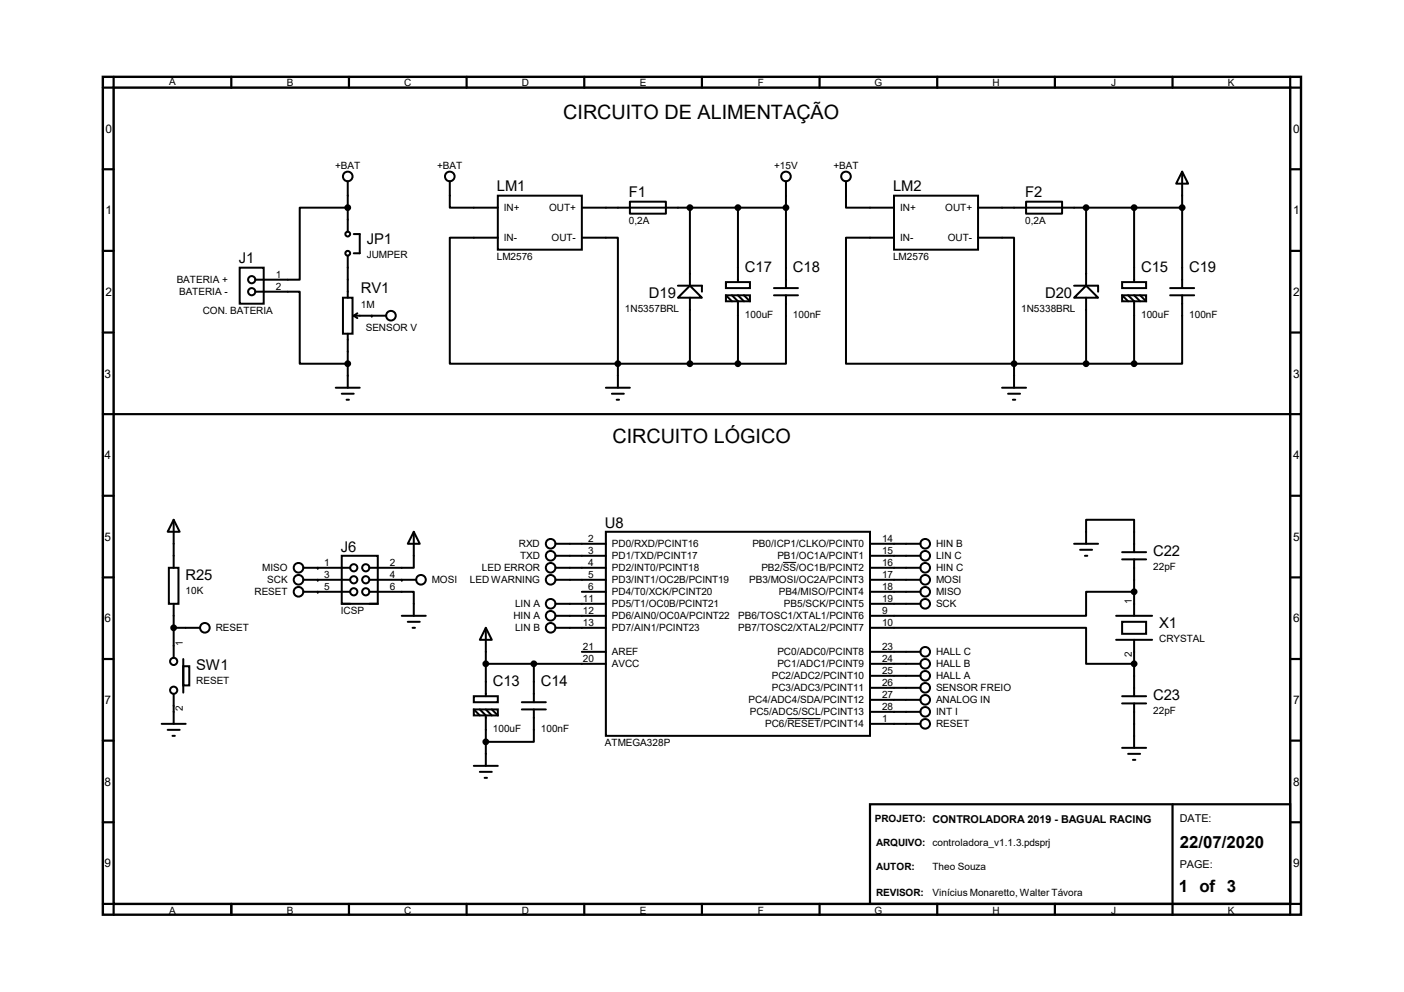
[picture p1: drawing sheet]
<svg xmlns="http://www.w3.org/2000/svg" width="297mm" height="210mm" viewBox="0 0 297 210" stroke-linecap="round" stroke-linejoin="round" font-family="sans-serif">
<path d="M21.8 16.3h253.4v177.2h-253.4zM24 18.5h249v172.8h-249z" fill="none" stroke="#000" stroke-width=".51"/>
<g fill="none" stroke="#000" stroke-width=".47">
<path d="M24 16.3v2.2h-2.2M48.9 16.3v2.2M73.8 16.3v2.2M98.7 16.3v2.2M123.6 16.3v2.2M148.5 16.3v2.2M173.4 16.3v2.2M198.3 16.3v2.2M223.2 16.3v2.2M248.1 16.3v2.2M273 16.3v2.2h2.2M21.8 35.8h2.2"/>
<path d="M273 35.8h2.2M21.8 53.1h2.2M273 53.1h2.2M21.8 70.4h2.2M273 70.4h2.2M21.8 87.6h253.4M21.8 104.9h2.2M273 104.9h2.2M21.8 122.2h2.2M21.8 139.4h2.2M273 122.2h2.2M273 139.4h2.2"/>
<path d="M21.8 156.7h2.2M273 156.7h2.2M21.8 174h2.2M184.1 170.2h88.9v21.1h-88.9zM248.1 170.2v23.3M273 174h2.2M21.8 191.3h2.2v2.2M48.9 191.3v2.2M73.8 191.3v2.2M98.7 191.3v2.2M123.6 191.3v2.2M148.5 191.3v2.2"/>
<path d="M173.4 191.3v2.2M198.3 191.3v2.2M223.2 191.3v2.2M275.2 191.3h-2.2v2.2"/>
</g>
<g fill="none" stroke="#000" stroke-width=".42">
<path d="M73.6 38.4v10.6M95.2 38.4v5.5h10.1M166.3 38.4v22.6M179 38.4v5.5h10.1M250.1 36.3l1.3 2.6h-2.6zM250.1 36.3v24.7M50.7 56.6h5.1v7.7h-5.1zM73.6 43.9h-10.2v15.3h-9.4M73.6 54.1v8.9M74.8 49.5h1.3v4.1h-1.3M105.3 41.4h17.8v11.4h-17.8zM105.3 50.3h-10.1v26.7h35.5"/>
<path d="M123.1 50.3h7.6v26.7M123.1 43.9h43.2M133.3 42.7h7.6v2.5h-7.6zM146 43.9v16.6M153.6 59.7h5.1v1.3h-5.1zM156.1 43.9v15.8M189.1 41.4h17.8v11.4h-17.8zM189.1 50.3h-10.1v26.7h35.5M206.9 50.3h7.6v26.7M206.9 43.9h43.2M217.1 42.7h7.6v2.5h-7.6zM229.8 43.9v16.6"/>
<path d="M237.4 59.7h5.1v1.3h-5.1zM239.9 43.9v15.8M54 61.7h9.4v15.3h10.2M72.6 63h2v7.6h-2zM73.6 70.6v11.4M74.8 66.8l.8 .5M74.8 66.8h6.9M75.6 66.3l-.8 .5M130.7 77h25.4M130.7 77v5M143.4 60.5h5.1v1.2M146 60.5l2.5 2.5h-5.1z"/>
<path d="M146 63v14M153.6 62.5h5.1v1.3h-5.1zM153.6 62.5l1.3 1.3M154.9 62.5l1.2 1.3v13.2M156.1 62.5l1.3 1.3M157.4 62.5l1.3 1.3M163.7 62.5h5.1M163.7 61h5.1M166.3 62.5v14.5h-10.2M214.5 77h25.4M214.5 77v5M227.2 60.5h5.1v1.2"/>
<path d="M229.8 60.5l2.5 2.5h-5.1zM229.8 63v14M237.4 62.5h5.1v1.3h-5.1zM237.4 62.5l1.3 1.3M238.7 62.5l1.2 1.3v13.2M239.9 62.5l1.3 1.3M241.2 62.5l1.3 1.3M247.6 62.5h5M247.6 61h5M250.1 62.5v14.5h-10.2M71 82h5.1M72.3 83.3h2.5"/>
<path d="M73.3 84.6h.5M128.2 82h5.1M129.5 83.3h2.5M130.5 84.6h.5M212 82h5.1M213.3 83.3h2.5M214.3 84.6h.5M36.7 110l1.3 2.5h-2.5zM36.7 110v10.1M72.3 117.6h7.6v10.2h-7.6zM87.5 112.5l1.3 2.6h-2.5zM87.5 112.5v7.6h-9.4"/>
<path d="M117.5 117.6h10.7M117.5 115.1h10.7M128.2 112.5h55.9v43.2h-55.9zM184.1 117.6h10.6M184.1 115.1h10.6M227.2 115.1h5.1M228.5 116.3h2.6M229.5 117.6h.5M229.8 115.1v-5.1h10.1v6.8M237.4 118.4h5.1M237.4 116.8h5.1M239.9 118.4v11.9"/>
<path d="M35.7 120.1h2.1v7.7h-2.1zM36.7 132.8h5.6M36.7 127.8v11.4M38.8 139.4v7.2M64.2 120.1h9.9M64.2 125.2h9.9M64.2 122.7h9.9M72.3 127.8h1.8M78.1 125.2h9.4v5.1M78.1 127.8h1.8M78.1 122.7h9.9M85 130.3h5.1"/>
<path d="M86.3 131.6h2.5M87.3 132.8h.5M102.8 132.8l1.3 2.6h-2.6zM102.8 132.8v14.5M117.5 132.8h10.7M117.5 127.8h10.7M117.5 120.1h10.7M117.5 130.3h10.7M117.5 122.7h10.7M123.1 137.9h5.1M123.1 125.2h5.1M184.1 132.8h45.7v7.7h10.1"/>
<path d="M184.1 137.9h10.6M184.1 127.8h10.6M184.1 120.1h10.6M184.1 125.2h10.6M184.1 122.7h10.6M236.1 130.3h7.7M236.1 135.4h7.7M237.4 131.6h5.1v2.5h-5.1zM239.9 125.2h-10.1v5.1h-45.7M239.9 135.4v11.9M34.2 153.2h5.1M35.5 154.4h2.5"/>
<path d="M36.5 155.7h.5M36.7 146.8v6.4M38.8 141h1.2v4h-1.2zM100.2 147.3h5.1v1.3h-5.1zM100.2 150.1h5.1v1.3h-5.1zM100.2 150.1l1.3 1.3M101.5 150.1l1.3 1.3v10.7M102.8 140.5h25.4M102.8 150.1l1.3 1.3M104.1 150.1l1.2 1.3M110.4 150.1h5.1M110.4 148.6h5.1"/>
<path d="M112.9 150.1v6.9h-10.1M112.9 140.5v8.1M184.1 143h10.6M184.1 145.5h10.6M184.1 140.5h10.6M184.1 150.6h10.6M184.1 148.1h10.6M184.1 153.2h10.6M237.4 158.2h5.1M237.4 148.8h5.1M237.4 147.3h5.1M238.7 159.5h2.5"/>
<path d="M239.9 148.8v9.4M100.2 162.1h5.1M101.5 163.3h2.6M102.5 164.6h.5M239.7 160.8h.5"/>
<circle cx="73.6" cy="37.3" r="1.02"/>
<circle cx="95.2" cy="37.3" r="1.02"/>
<circle cx="166.3" cy="37.3" r="1.02"/>
<circle cx="179" cy="37.3" r="1.02"/>
<circle cx="53.3" cy="59.2" r=".76"/>
<circle cx="73.6" cy="53.6" r=".51"/>
<circle cx="73.6" cy="43.9" r=".51"/>
<circle cx="73.6" cy="49.5" r=".51"/>
<circle cx="146" cy="43.9" r=".51"/>
<circle cx="156.1" cy="43.9" r=".51"/>
<circle cx="166.3" cy="43.9" r=".51"/>
<circle cx="229.8" cy="43.9" r=".51"/>
<circle cx="239.9" cy="43.9" r=".51"/>
<circle cx="250.1" cy="43.9" r=".51"/>
<circle cx="53.3" cy="61.7" r=".76"/>
<circle cx="73.6" cy="77" r=".51"/>
<circle cx="82.7" cy="66.8" r="1.02"/>
<circle cx="130.7" cy="77" r=".51"/>
<circle cx="146" cy="77" r=".51"/>
<circle cx="156.1" cy="77" r=".51"/>
<circle cx="214.5" cy="77" r=".51"/>
<circle cx="229.8" cy="77" r=".51"/>
<circle cx="239.9" cy="77" r=".51"/>
<circle cx="116.5" cy="115.1" r="1.02"/>
<circle cx="116.5" cy="117.6" r="1.02"/>
<circle cx="195.7" cy="115.1" r="1.02"/>
<circle cx="195.7" cy="117.6" r="1.02"/>
<circle cx="36.7" cy="132.8" r=".51"/>
<circle cx="36.7" cy="139.9" r=".76"/>
<circle cx="43.3" cy="132.8" r="1.02"/>
<circle cx="63.2" cy="120.1" r="1.02"/>
<circle cx="63.2" cy="125.2" r="1.02"/>
<circle cx="63.2" cy="122.7" r="1.02"/>
<circle cx="74.8" cy="125.2" r=".76"/>
<circle cx="74.8" cy="120.1" r=".76"/>
<circle cx="74.8" cy="122.7" r=".76"/>
<circle cx="77.4" cy="120.1" r=".76"/>
<circle cx="77.4" cy="122.7" r=".76"/>
<circle cx="77.4" cy="125.2" r=".76"/>
<circle cx="89.1" cy="122.7" r="1.02"/>
<circle cx="116.5" cy="130.3" r="1.02"/>
<circle cx="116.5" cy="122.7" r="1.02"/>
<circle cx="116.5" cy="132.8" r="1.02"/>
<circle cx="116.5" cy="127.8" r="1.02"/>
<circle cx="116.5" cy="120.1" r="1.02"/>
<circle cx="195.7" cy="127.8" r="1.02"/>
<circle cx="195.7" cy="137.9" r="1.02"/>
<circle cx="195.7" cy="122.7" r="1.02"/>
<circle cx="195.7" cy="120.1" r="1.02"/>
<circle cx="195.7" cy="125.2" r="1.02"/>
<circle cx="239.9" cy="125.2" r=".51"/>
<circle cx="36.7" cy="146" r=".76"/>
<circle cx="102.8" cy="140.5" r=".51"/>
<circle cx="102.8" cy="157" r=".51"/>
<circle cx="112.9" cy="140.5" r=".51"/>
<circle cx="195.7" cy="153.2" r="1.02"/>
<circle cx="195.7" cy="143" r="1.02"/>
<circle cx="195.7" cy="145.5" r="1.02"/>
<circle cx="195.7" cy="148.1" r="1.02"/>
<circle cx="195.7" cy="140.5" r="1.02"/>
<circle cx="195.7" cy="150.6" r="1.02"/>
<circle cx="239.9" cy="140.5" r=".51"/>
</g>
<g fill="#000">
<circle cx="73.6" cy="43.9" r=".51"/>
<circle cx="146" cy="43.9" r=".51"/>
<circle cx="156.1" cy="43.9" r=".51"/>
<circle cx="166.3" cy="43.9" r=".51"/>
<circle cx="229.8" cy="43.9" r=".51"/>
<circle cx="239.9" cy="43.9" r=".51"/>
<circle cx="250.1" cy="43.9" r=".51"/>
<circle cx="73.6" cy="77" r=".51"/>
<circle cx="78.7" cy="66.8" r=".21"/>
<circle cx="130.7" cy="77" r=".51"/>
<circle cx="146" cy="77" r=".51"/>
<circle cx="156.1" cy="77" r=".51"/>
<circle cx="214.5" cy="77" r=".51"/>
<circle cx="229.8" cy="77" r=".51"/>
<circle cx="239.9" cy="77" r=".51"/>
<circle cx="36.7" cy="132.8" r=".51"/>
<circle cx="67.2" cy="120.1" r=".21"/>
<circle cx="67.2" cy="122.7" r=".21"/>
<circle cx="67.2" cy="125.2" r=".21"/>
<circle cx="85" cy="122.7" r=".21"/>
<circle cx="239.9" cy="125.2" r=".51"/>
<circle cx="102.8" cy="140.5" r=".51"/>
<circle cx="102.8" cy="157" r=".51"/>
<circle cx="112.9" cy="140.5" r=".51"/>
<circle cx="239.9" cy="140.5" r=".51"/>
</g>
<path d="M165.6 119h2.8M166.6 152h7" fill="none" stroke="#000" stroke-width=".21"/>
<g font-size="4.2">
<text x="119.2" y="25.1">CIRCUITO DE ALIMENTAÇÃO</text>
<text x="129.6" y="93.7">CIRCUITO LÓGICO</text>
</g>
<g font-size="3.6">
<text x="249.6" y="179.4">22/07/2020</text>
<text x="249.4" y="188.8">1 of 3</text>
</g>
<g font-size="3.1">
<text x="105.1" y="40.5">LM1</text>
<text x="133.1" y="41.8">F1</text>
<text x="188.9" y="40.5">LM2</text>
<text x="216.9" y="41.8">F2</text>
<text x="77.6" y="51.6">JP1</text>
<text x="50.5" y="55.8">J1</text>
<text x="157.6" y="57.5">C17</text>
<text x="167.8" y="57.5">C18</text>
<text x="241.4" y="57.5">C15</text>
<text x="251.6" y="57.5">C19</text>
<text x="76.3" y="62.1">RV1</text>
<text x="137.3" y="63.1">D19</text>
<text x="221.1" y="63.1">D20</text>
<text x="128" y="111.6">U8</text>
<text x="72.1" y="116.7">J6</text>
<text x="244" y="117.7">C22</text>
<text x="39.2" y="122.8">R25</text>
<text x="245.2" y="132.9">X1</text>
<text x="41.5" y="141.8">SW1</text>
<text x="104.3" y="145.1">C13</text>
<text x="114.4" y="145.1">C14</text>
<text x="244" y="148.2">C23</text>
</g>
<g font-size="2.5">
<text x="22.3" y="28.1">0</text>
<text x="273.6" y="28.1">0</text>
<text x="22.3" y="45.3">1</text>
<text x="273.6" y="45.3">1</text>
<text x="22.3" y="62.6">2</text>
<text x="273.6" y="62.6">2</text>
<text x="22.1" y="79.9">3</text>
<text x="273.6" y="79.9">3</text>
<text x="22.1" y="97.2">4</text>
<text x="273.6" y="97.2">4</text>
<text x="22.1" y="114.4">5</text>
<text x="273.6" y="114.4">5</text>
<text x="22.1" y="131.7">6</text>
<text x="273.6" y="131.7">6</text>
<text x="22.1" y="149">7</text>
<text x="273.6" y="149">7</text>
<text x="22.1" y="166.2">8</text>
<text x="273.6" y="166.2">8</text>
<text x="22.1" y="183.5">9</text>
<text x="273.6" y="183.5">9</text>
</g>
<g font-size="2.3">
<text x="249.6" y="174">DATE:</text>
<text x="249.6" y="183.6">PAGE:</text>
</g>
<g font-size="2.1">
<text x="35.8" y="18">A</text>
<text x="60.7" y="18.3">B</text>
<text x="85.5" y="18.3">C</text>
<text x="110.4" y="18.3">D</text>
<text x="135.3" y="18.3">E</text>
<text x="160.3" y="18.3">F</text>
<text x="185" y="18.3">G</text>
<text x="210" y="18.3">H</text>
<text x="235.1" y="18.3">J</text>
<text x="259.8" y="18.3">K</text>
<text x="70.9" y="35.8">+BAT</text>
<text x="92.5" y="35.8">+BAT</text>
<text x="163.8" y="35.8">+15V</text>
<text x="176.3" y="35.8">+BAT</text>
<text x="106.6" y="44.7">IN+</text>
<text x="116.2" y="44.7">OUT+</text>
<text x="133.1" y="47.4">0,2A</text>
<text x="190.4" y="44.7">IN+</text>
<text x="200" y="44.7">OUT+</text>
<text x="216.9" y="47.4">0,2A</text>
<text x="106.6" y="51.1">IN-</text>
<text x="116.7" y="51.1">OUT-</text>
<text x="190.4" y="51.1">IN-</text>
<text x="200.5" y="51.1">OUT-</text>
<text x="37.4" y="59.9">BATERIA +</text>
<text x="58.3" y="58.8">1</text>
<text x="77.6" y="54.6">JUMPER</text>
<text x="105.1" y="55">LM2576</text>
<text x="188.9" y="55">LM2576</text>
<text x="37.9" y="62.5">BATERIA -</text>
<text x="58.3" y="61.3">2</text>
<text x="76.3" y="65.2">1M</text>
<text x="132.2" y="66">1N5357BRL</text>
<text x="216" y="66">1N5338BRL</text>
<text x="42.9" y="66.4">CON. BATERIA</text>
<text x="77.4" y="70.1">SENSOR V</text>
<text x="157.6" y="67.3">100uF</text>
<text x="167.8" y="67.3">100nF</text>
<text x="241.4" y="67.3">100uF</text>
<text x="251.6" y="67.3">100nF</text>
<text x="68.6" y="119.8">1</text>
<text x="82.5" y="119.8">2</text>
<text x="109.8" y="115.8">RXD</text>
<text x="110" y="118.4">TXD</text>
<text x="124.5" y="119.8">4</text>
<text x="124.5" y="117.2">3</text>
<text x="124.5" y="114.7">2</text>
<text x="129.5" y="118.4">PD1/TXD/PCINT17</text>
<text x="129.5" y="115.8">PD0/RXD/PCINT16</text>
<text x="159.2" y="115.8">PB0/ICP1/CLKO/PCINT0</text>
<text x="164.5" y="118.4">PB1/OC1A/PCINT1</text>
<text x="186.6" y="114.7">14</text>
<text x="186.6" y="117.2">15</text>
<text x="186.6" y="119.8">16</text>
<text x="198" y="115.8">HIN B</text>
<text x="198" y="118.4">LIN C</text>
<text x="39.2" y="125.7">10K</text>
<text x="53.8" y="126">RESET</text>
<text x="55.5" y="120.9">MISO</text>
<text x="56.6" y="123.4">SCK</text>
<text x="68.6" y="122.3">3</text>
<text x="68.6" y="124.8">5</text>
<text x="82.5" y="122.3">4</text>
<text x="82.5" y="124.8">6</text>
<text x="91.4" y="123.4">MOSI</text>
<text x="99.4" y="123.4">LED WARNING</text>
<text x="101.9" y="120.9">LED ERROR</text>
<text x="124.5" y="124.8">6</text>
<text x="124.5" y="122.3">5</text>
<text x="129.5" y="126">PD4/T0/XCK/PCINT20</text>
<text x="129.5" y="123.4">PD3/INT1/OC2B/PCINT19</text>
<text x="129.5" y="120.9">PD2/INT0/PCINT18</text>
<text x="158.5" y="123.4">PB3/MOSI/OC2A/PCINT3</text>
<text x="161.1" y="120.9">PB2/SS/OC1B/PCINT2</text>
<text x="164.8" y="126">PB4/MISO/PCINT4</text>
<text x="186.6" y="124.8">18</text>
<text x="186.6" y="122.3">17</text>
<text x="198" y="120.9">HIN C</text>
<text x="198" y="126">MISO</text>
<text x="198" y="123.4">MOSI</text>
<text x="244" y="120.6">22pF</text>
<text x="72.1" y="129.9">ICSP</text>
<text x="108.6" y="131.1">HIN A</text>
<text x="109" y="128.5">LIN A</text>
<text x="123.3" y="129.9">12</text>
<text x="123.3" y="127.4">11</text>
<text x="129.5" y="131.1">PD6/AIN0/OC0A/PCINT22</text>
<text x="129.5" y="128.5">PD5/T1/OC0B/PCINT21</text>
<text x="156.2" y="131.1">PB6/TOSC1/XTAL1/PCINT6</text>
<text x="165.9" y="128.5">PB5/SCK/PCINT5</text>
<text x="186.6" y="129.9">9</text>
<text x="186.6" y="127.4">19</text>
<text x="198" y="128.5">SCK</text>
<text x="239.4" y="127.8" transform="rotate(-90 239.4 127.8)">1</text>
<text x="38.6" y="136.7" transform="rotate(-90 38.6 136.7)">1</text>
<text x="45.6" y="133.6">RESET</text>
<text x="109" y="133.6">LIN B</text>
<text x="123.3" y="137.5">21</text>
<text x="123.3" y="132.5">13</text>
<text x="129.5" y="133.6">PD7/AIN1/PCINT23</text>
<text x="156.2" y="133.6">PB7/TOSC2/XTAL2/PCINT7</text>
<text x="186.6" y="132.5">10</text>
<text x="186.6" y="137.5">23</text>
<text x="245.2" y="135.8">CRYSTAL</text>
<text x="123.3" y="140.1">20</text>
<text x="129.5" y="141.2">AVCC</text>
<text x="129.5" y="138.7">AREF</text>
<text x="163.3" y="143.8">PC2/ADC2/PCINT10</text>
<text x="164.5" y="141.2">PC1/ADC1/PCINT9</text>
<text x="164.5" y="138.7">PC0/ADC0/PCINT8</text>
<text x="186.6" y="142.6">25</text>
<text x="186.6" y="140.1">24</text>
<text x="198" y="143.8">HALL A</text>
<text x="198" y="141.2">HALL B</text>
<text x="198" y="138.7">HALL C</text>
<text x="239.4" y="139.1" transform="rotate(-90 239.4 139.1)">2</text>
<text x="41.5" y="144.7">RESET</text>
<text x="158.4" y="148.8">PC4/ADC4/SDA/PCINT12</text>
<text x="163.3" y="146.3">PC3/ADC3/PCINT11</text>
<text x="186.6" y="147.7">27</text>
<text x="186.6" y="145.2">26</text>
<text x="198" y="148.8">ANALOG IN</text>
<text x="198" y="146.3">SENSOR FREIO</text>
<text x="38.6" y="150.5" transform="rotate(-90 38.6 150.5)">2</text>
<text x="104.3" y="154.9">100uF</text>
<text x="114.4" y="154.9">100nF</text>
<text x="158.6" y="151.4">PC5/ADC5/SCL/PCINT13</text>
<text x="161.9" y="153.9">PC6/RESET/PCINT14</text>
<text x="186.6" y="152.8">1</text>
<text x="186.6" y="150.2">28</text>
<text x="198" y="151.4">INT I</text>
<text x="198" y="153.9">RESET</text>
<text x="244" y="151.1">22pF</text>
<text x="128" y="157.9">ATMEGA328P</text>
<text x="185.1" y="174">PROJETO: CONTROLADORA 2019 - BAGUAL RACING</text>
<text x="185.3" y="179.1">ARQUIVO: controladora_v1.1.3.pdsprj</text>
<text x="185.3" y="184.2">AUTOR:</text>
<text x="197.3" y="184.1">Theo Souza</text>
<text x="185.3" y="189.5">REVISOR:</text>
<text x="197.3" y="189.5">Vinícius Monaretto, Walter Távora</text>
<text x="35.8" y="193.3">A</text>
<text x="60.7" y="193.3">B</text>
<text x="85.5" y="193.3">C</text>
<text x="110.4" y="193.3">D</text>
<text x="135.3" y="193.3">E</text>
<text x="160.3" y="193.3">F</text>
<text x="185" y="193.3">G</text>
<text x="210" y="193.3">H</text>
<text x="235.1" y="193.3">J</text>
<text x="259.8" y="193.3">K</text>
</g>
</svg>
